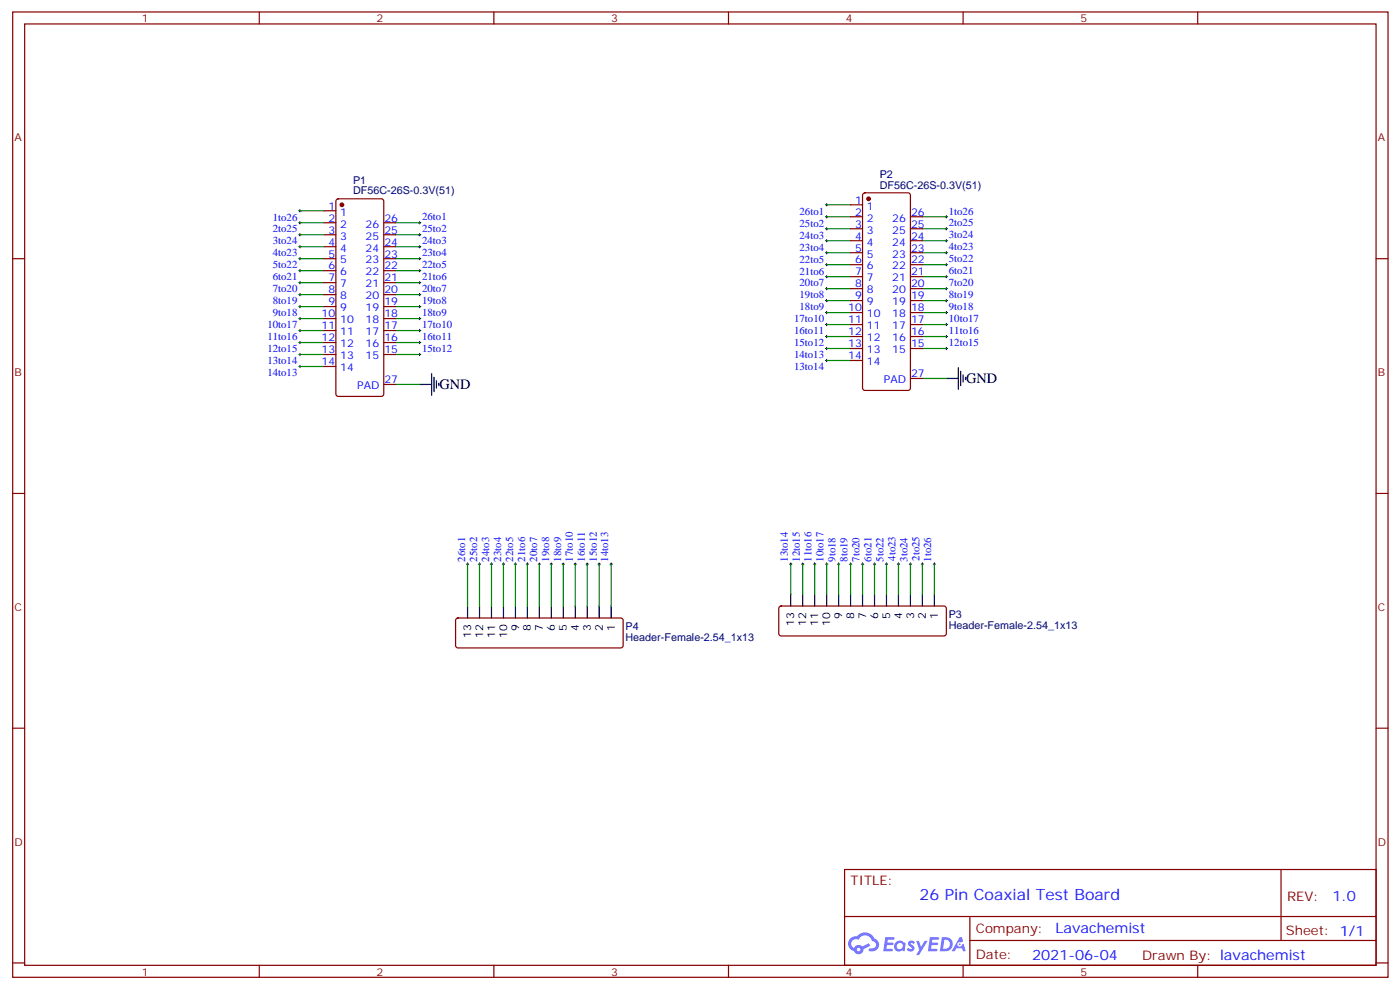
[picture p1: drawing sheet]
<svg xmlns="http://www.w3.org/2000/svg" width="413mm" height="292mm" viewBox="0 0 413 292" stroke-linecap="round" stroke-linejoin="round" font-family="sans-serif">
<g fill="none" stroke="#870000" stroke-width=".35">
<path d="M3.7 3.5h405.4v284.4h-405.4zM7.3 7.1h398.3v277.2h-398.3zM76.4 3.5v3.6M145.6 3.5v3.6M214.7 3.5v3.6M283.8 3.5v3.6M353 3.5v3.6M3.7 76.2h3.6M405.6 76.2h3.5M3.7 145.3h3.6M405.6 145.3h3.5M3.7 214.5h3.6"/>
<path d="M405.6 214.5h3.5M248.9 256.1h156.7v28.2h-156.7zM377.5 256.1l.1 20.9M249 270h156.4M285.8 277h119.6M285.8 270v14.1M3.7 283.6h3.6M76.4 284.3v3.6M145.6 284.3v3.6M214.7 284.3v3.6M283.8 284.3v3.6M353 284.3v3.6"/>
<path d="M405.6 283.6h3.5"/>
</g>
<g fill="#5487ff">
<path d="M267.9 277.3a1.22 1.22 0 0 1 1.7 .3l-.4 .5a.47 .47 0 0 0-.3-.4 .47 .47 0 0 0-.5 .2l.2 .3a1.14 1.14 0 0 1 .7 1.7 1.14 1.14 0 0 1-1.9 0l-.2-.2 .5-.5 .7 .4a.29 .29 0 0 0 .4-.3 .29 .29 0 0 0-.3-.3 1.04 1.04 0 0 1-.6-1.7z"/>
<path d="M260.9 276h2.4l.3 .2-.1 .5-1.9 .1-.1 .8h1.5l.4 .4-.4 .4h-1.6l-.2 1.1h1.8l.1 .3-.1 .3-2.7 .1z"/>
<path d="M274.1 276h2.3l.3 .2-.1 .5-1.8 .1-.1 .8h1.5l.3 .4-.4 .4h-1.5l-.2 1.1h1.7l.2 .3-.2 .3-2.6 .1z"/>
<path d="M282.8 276.1h.7l.3 1.2-.6 .3a.69 .69 0 0 0-1 .3 .69 .69 0 0 0 .5 1 .69 .69 0 0 0 .8-.7l.5-.2 .6 2.2h-.8l-.2-.9h-1.8l-.4 .9h-.9z"/>
<path d="M270 277.1h.8l.6 1.8 1.1-1.8h.9l-2.5 4.2h-.9l.9-1.5z"/>
<path d="M277.6 276.1l-.6 4.1h1.4a2.11 2.11 0 0 0 2.4-2.1 2.11 2.11 0 0 0-2.5-2zM278.3 276.8a1.39 1.39 0 0 1 1.7 1.4 1.39 1.39 0 0 1-1.8 1.3h-.3z"/>
<path d="M263.9 277.7a1.54 1.54 0 0 0-.1 2.1 1.54 1.54 0 0 0 2.2 .2l.6 .2 .3-2.3-.2-.2-.4-.1a1.49 1.49 0 0 0-2.4 .1zM264.2 278.7a.94 .94 0 0 1 1.8 0 .94 .94 0 0 1-1.8 0z"/>
<path d="M250.6 276.4a2.18 2.18 0 0 0 1.1 3.7 1.44 1.44 0 0 0 1.6 1 1.44 1.44 0 0 0 1.2-1.5l2-1-.4-.8-2 1a1.47 1.47 0 0 0-2.4 .4 1.39 1.39 0 0 1-.7-1.9 1.39 1.39 0 0 1 2-.5 2.12 2.12 0 0 1 2.2-1.3 2.12 2.12 0 0 1 1.9 1.7 1.14 1.14 0 0 1 1.1 1.4 1.14 1.14 0 0 1-1.7 .8 .43 .43 0 0 0-.5 .3 .43 .43 0 0 0 .4 .5 1.98 1.98 0 0 0 2.5-1.2 1.98 1.98 0 0 0-1.2-2.5 3.1 3.1 0 0 0-5.3-.7l-.8 .1zM252.5 279.7a.55 .55 0 0 1 1.1 0 .55 .55 0 0 1-1.1 0z"/>
<circle cx="282.8" cy="278.1" r=".26"/>
</g>
<g fill="none" stroke="#000" stroke-width=".29">
<path d="M243.6 60v.7M88.1 62.1h.7M88.1 65.6h.7M88.1 69.1h.7M88.1 72.7h.7M88.1 76.2h.7M88.1 79.7h.7M88.4 61.7v.7M88.4 65.3v.7M88.4 68.8v.7M88.4 72.3v.7M88.4 75.8v.8"/>
<path d="M88.4 79.4v.7M123.3 65.6h.7M123.3 69.1h.7M123.3 72.7h.7M123.3 76.2h.7M123.3 79.7h.7M123.7 65.3v.7M123.7 68.8v.7M123.7 72.3v.7M123.7 75.8v.8M123.7 79.4v.7M243.3 60.3h.7"/>
<path d="M243.3 63.9h.7M243.3 67.4h.7M243.3 70.9h.7M243.3 74.4h.7M243.3 78h.7M243.6 63.5v.7M243.6 67v.7M243.6 70.6v.7M243.6 74.1v.7M243.6 77.6v.7M278.6 63.9h.7M278.6 67.4h.7"/>
<path d="M278.6 70.9h.7M278.6 74.4h.7M278.6 78h.7M278.9 63.5v.7M278.9 67v.7M278.9 70.6v.7M278.9 74.1v.7M278.9 77.6v.7M88.1 83.3h.7M88.1 86.8h.7M88.1 90.3h.7M88.1 93.8h.7"/>
<path d="M88.1 97.4h.7M88.4 82.9v.7M88.4 86.4v.7M88.4 90v.7M88.4 93.5v.7M88.4 97v.7M123.3 83.3h.7M123.3 86.8h.7M123.3 90.3h.7M123.3 93.8h.7M123.3 97.4h.7M123.7 82.9v.7"/>
<path d="M123.7 86.4v.7M123.7 90v.7M123.7 93.5v.7M123.7 97v.7M243.3 81.5h.7M243.3 85h.7M243.3 88.5h.7M243.3 92.1h.7M243.3 95.6h.7M243.3 99.1h.7M243.6 81.1v.7M243.6 84.7v.7"/>
<path d="M243.6 88.2v.7M243.6 91.7v.7M243.6 95.2v.8M243.6 98.8v.7M278.6 81.5h.7M278.6 85h.7M278.6 88.5h.7M278.6 92.1h.7M278.6 95.6h.7M278.6 99.1h.7M278.9 81.1v.7M278.9 84.7v.7"/>
<path d="M278.9 88.2v.7M278.9 91.7v.7M278.9 95.2v.8M278.9 98.8v.7M88.1 100.9h.7M88.1 104.4h.7M88.1 107.9h.7M88.4 100.5v.7M88.4 104.1v.7M88.4 107.6v.7M123.3 100.9h.7M123.3 104.4h.7"/>
<path d="M123.7 100.5v.7M123.7 104.1v.7M243.3 102.7h.7M243.3 106.2h.7M243.6 102.3v.7M243.6 105.8v.7M278.6 102.7h.7M278.9 102.3v.7M137.4 166.2h.7M137.8 165.8v.7M141 166.2h.7M141.3 165.8v.7"/>
<path d="M144.5 166.2h.7M144.9 165.8v.7M148 166.2h.7M148.4 165.8v.7M151.6 166.2h.7M151.9 165.8v.7M155.1 166.2h.7M155.4 165.8v.7M158.6 166.2h.7M159 165.8v.7M162.1 166.2h.7M162.5 165.8v.7"/>
<path d="M165.7 166.2h.7M166 165.8v.7M169.2 166.2h.7M169.5 165.8v.7M172.7 166.2h.7M173.1 165.8v.7M176.2 166.2h.8M176.6 165.8v.7M179.8 166.2h.7M180.1 165.8v.7M232.7 166.2h.7M233 165.8v.7"/>
<path d="M236.2 166.2h.7M236.6 165.8v.7M239.7 166.2h.8M240.1 165.8v.7M243.3 166.2h.7M243.6 165.8v.7M246.8 166.2h.7M247.2 165.8v.7M250.3 166.2h.7M250.7 165.8v.7M253.9 166.2h.7M254.2 165.8v.7"/>
<path d="M257.4 166.2h.7M257.7 165.8v.7M260.9 166.2h.7M261.3 165.8v.7M264.4 166.2h.7M264.8 165.8v.7M268 166.2h.7M268.3 165.8v.7M271.5 166.2h.7M271.9 165.8v.7M275 166.2h.7M275.4 165.8v.7"/>
</g>
<g fill="none" stroke="#008700" stroke-width=".35">
<path d="M88.4 62.1h7.1M88.4 65.6h7.1M88.4 69.1h7.1M88.4 72.7h7.1M88.4 76.2h7.1M88.4 79.7h7.1M116.6 65.6h7.1M116.6 69.1h7.1M116.6 72.7h7.1M116.6 76.2h7.1M116.6 79.7h7.1M243.6 60.3h7.1"/>
<path d="M243.6 63.9h7.1M243.6 67.4h7.1M243.6 70.9h7.1M243.6 74.4h7.1M243.6 78h7.1M271.9 63.9h7M271.9 67.4h7M271.9 70.9h7M271.9 74.4h7M271.9 78h7M88.4 83.3h7.1M88.4 86.8h7.1"/>
<path d="M88.4 90.3h7.1M88.4 93.8h7.1M88.4 97.4h7.1M116.6 83.3h7.1M116.6 86.8h7.1M116.6 90.3h7.1M116.6 93.8h7.1M116.6 97.4h7.1M243.6 81.5h7.1M243.6 85h7.1M243.6 88.5h7.1M243.6 92.1h7.1"/>
<path d="M243.6 95.6h7.1M243.6 99.1h7.1M271.9 81.5h7M271.9 85h7M271.9 88.5h7M271.9 92.1h7M271.9 95.6h7M271.9 99.1h7M88.4 100.9h7.1M88.4 104.4h7.1M88.4 107.9h7.1M116.6 100.9h7.1"/>
<path d="M116.6 104.4h7.1M116.6 113.2h7.1M243.6 102.7h7.1M243.6 106.2h7.1M271.9 102.7h7M271.9 111.5h7M137.8 166.2v12.3M141.3 166.2v12.3M144.9 166.2v12.3M148.4 166.2v12.3M151.9 166.2v12.3M155.4 166.2v12.3"/>
<path d="M159 166.2v12.3M162.5 166.2v12.3M166 166.2v12.3M169.5 166.2v12.3M173.1 166.2v12.3M176.6 166.2v12.3M180.1 166.2v12.3M233 166.2v8.8M236.6 166.2v8.8M240.1 166.2v8.8M243.6 166.2v8.8M247.2 166.2v8.8"/>
<path d="M250.7 166.2v8.8M254.2 166.2v8.8M257.7 166.2v8.8M261.3 166.2v8.8M264.8 166.2v8.8M268.3 166.2v8.8M271.9 166.2v8.8M275.4 166.2v8.8"/>
</g>
<g fill="none" stroke="#000" stroke-width=".35">
<path d="M123.7 113.2h3.5M127.2 110.1v6.3M127.9 111.1v4.3M128.6 112.2v2.1M129.3 112.9v.7M278.9 111.5h3.5M282.4 108.3v6.4M283.1 109.4v4.2M283.8 110.4v2.1M284.6 111.1v.7M137.8 178.5v3.5M141.3 178.5v3.5"/>
<path d="M144.9 178.5v3.5M148.4 178.5v3.5M151.9 178.5v3.5M155.4 178.5v3.5M159 178.5v3.5M162.5 178.5v3.5M166 178.5v3.5M169.5 178.5v3.5M173.1 178.5v3.5M176.6 178.5v3.5M180.1 178.5v3.5M233 175v3.5"/>
<path d="M236.6 175v3.5M240.1 175v3.5M243.6 175v3.5M247.2 175v3.5M250.7 175v3.5M254.2 175v3.5M257.7 175v3.5M261.3 175v3.5M264.8 175v3.5M268.3 175v3.5M271.9 175v3.5M275.4 175v3.5"/>
</g>
<g fill="none" stroke="#870000" stroke-width=".35">
<path d="M99.2 58.8l.5-.2h12.7l.6 .4 .1 57.1-.5 .6-12.9 .1-.7-.5v-57zM254.4 57l.5-.2h12.7l.7 .4v57.1l-.4 .7h-13l-.6-.5-.1-57zM95.5 65.6h3.5M95.5 69.1h3.5M95.5 72.7h3.5M95.5 76.2h3.5M95.5 79.7h3.5M95.5 62.1h3.5M113.1 65.6h3.5M113.1 69.1h3.5M113.1 72.7h3.5M113.1 76.2h3.5"/>
<path d="M113.1 79.7h3.5M250.7 63.9h3.5M250.7 67.4h3.5M250.7 70.9h3.5M250.7 74.4h3.5M250.7 78h3.5M250.7 60.3h3.5M268.3 63.9h3.6M268.3 67.4h3.6M268.3 70.9h3.6M268.3 74.4h3.6M268.3 78h3.6"/>
<path d="M95.5 83.3h3.5M95.5 86.8h3.5M95.5 90.3h3.5M95.5 93.8h3.5M95.5 97.4h3.5M113.1 83.3h3.5M113.1 86.8h3.5M113.1 90.3h3.5M113.1 93.8h3.5M113.1 97.4h3.5M250.7 81.5h3.5M250.7 85h3.5"/>
<path d="M250.7 88.5h3.5M250.7 92.1h3.5M250.7 95.6h3.5M250.7 99.1h3.5M268.3 81.5h3.6M268.3 85h3.6M268.3 88.5h3.6M268.3 92.1h3.6M268.3 95.6h3.6M268.3 99.1h3.6M95.5 100.9h3.5M95.5 104.4h3.5"/>
<path d="M95.5 107.9h3.5M113.1 100.9h3.5M113.1 104.4h3.5M113.1 113.2h3.5M250.7 102.7h3.5M250.7 106.2h3.5M268.3 102.7h3.6M268.3 111.5h3.6M229.8 178.7l.4-.2h48l.5 .2 .2 .5v7.4l-.2 .5-.5 .2h-48l-.5-.2-.2-.5v-7.4zM134.5 182.2l.5-.2h48l.4 .2 .3 .5v7.4l-.3 .5-.4 .3h-48l-.5-.3-.2-.5v-7.4z"/>
</g>
<g fill="#870000" stroke="#870000" stroke-width=".35">
<circle cx="100.8" cy="60.3" r=".53"/>
<circle cx="256" cy="58.6" r=".53"/>
</g>
<text font-size="4.6" fill="#00f" x="271" y="265.1">26 Pin Coaxial Test Board</text>
<g font-size="4.2">
<text x="284.7" y="112.9">GND</text>
<text x="129.5" y="114.6">GND</text>
</g>
<g font-size="4.2" fill="#00f">
<text x="392.7" y="265.4">1.0</text>
<text x="311.1" y="274.9">Lavachemist</text>
<text x="304.2" y="282.7">2021-06-04</text>
</g>
<g font-size="3.9" fill="#800">
<text x="250.7" y="260.7">TITLE:</text>
<text x="379.3" y="265.4">REV:</text>
<text x="287.6" y="274.9">Company:</text>
<text x="379" y="275.5">Sheet: 1/1</text>
<text x="287.6" y="282.6">Date:</text>
<text x="336.6" y="282.7">Drawn By: lavachemist</text>
</g>
<g font-size="3.2" fill="#800">
<text x="41.8" y="6.5">1</text>
<text x="111" y="6.5">2</text>
<text x="180.1" y="6.5">3</text>
<text x="249.3" y="6.5">4</text>
<text x="318.4" y="6.5">5</text>
<text x="4.3" y="41.6">A</text>
<text x="406.1" y="41.6">A</text>
<text x="4.3" y="110.8">B</text>
<text x="406.1" y="110.8">B</text>
<text x="4.3" y="179.9">C</text>
<text x="406.1" y="179.9">C</text>
<text x="4.3" y="249.1">D</text>
<text x="406.1" y="249.1">D</text>
<text x="41.8" y="287.3">1</text>
<text x="111" y="287.3">2</text>
<text x="180.1" y="287.3">3</text>
<text x="249.3" y="287.3">4</text>
<text x="318.4" y="287.3">5</text>
</g>
<g font-size="3.2" fill="#000080">
<text x="259.3" y="52.5">P2</text>
<text x="104" y="57.3">DF56C-26S-0.3V(51)</text>
<text x="104" y="54.3">P1</text>
<text x="259.3" y="55.5">DF56C-26S-0.3V(51)</text>
<text x="184.4" y="185.5">P4</text>
<text x="279.6" y="185.1">Header-Female-2.54_1x13</text>
<text x="279.6" y="181.9">P3</text>
<text x="184.4" y="188.7">Header-Female-2.54_1x13</text>
</g>
<g font-size="3.2" fill="#00f">
<text x="252" y="60">1</text>
<text x="80.4" y="64.9">1to26</text>
<text x="96.8" y="65.3">2</text>
<text x="96.8" y="61.7">1</text>
<text x="100.3" y="63.5">1</text>
<text x="113.3" y="65.3">26</text>
<text x="124.4" y="64.9">26to1</text>
<text x="235.6" y="63.2">26to1</text>
<text x="252" y="63.5">2</text>
<text x="255.5" y="65.3">2</text>
<text x="255.5" y="61.7">1</text>
<text x="263" y="65.3">26</text>
<text x="268.5" y="63.5">26</text>
<text x="279.7" y="63.2">1to26</text>
<text x="80.4" y="68.5">2to25</text>
<text x="96.8" y="68.8">3</text>
<text x="100.3" y="70.6">3</text>
<text x="100.3" y="67">2</text>
<text x="107.8" y="67">26</text>
<text x="107.8" y="70.6">25</text>
<text x="113.3" y="68.8">25</text>
<text x="124.4" y="68.5">25to2</text>
<text x="235.6" y="66.7">25to2</text>
<text x="235.6" y="70.3">24to3</text>
<text x="252" y="70.6">4</text>
<text x="252" y="67">3</text>
<text x="255.5" y="68.8">3</text>
<text x="263" y="68.8">25</text>
<text x="268.5" y="67">25</text>
<text x="268.5" y="70.6">24</text>
<text x="279.7" y="70.2">3to24</text>
<text x="279.7" y="66.7">2to25</text>
<text x="80.4" y="72">3to24</text>
<text x="80.4" y="75.5">4to23</text>
<text x="96.8" y="75.8">5</text>
<text x="96.8" y="72.3">4</text>
<text x="100.3" y="77.6">5</text>
<text x="100.3" y="74.1">4</text>
<text x="107.8" y="74.1">24</text>
<text x="107.8" y="77.6">23</text>
<text x="113.3" y="72.3">24</text>
<text x="113.3" y="75.8">23</text>
<text x="124.4" y="75.5">23to4</text>
<text x="124.4" y="72">24to3</text>
<text x="235.6" y="73.8">23to4</text>
<text x="235.6" y="77.3">22to5</text>
<text x="252" y="77.6">6</text>
<text x="252" y="74.1">5</text>
<text x="255.5" y="75.8">5</text>
<text x="255.5" y="72.3">4</text>
<text x="263" y="72.3">24</text>
<text x="263" y="75.8">23</text>
<text x="268.5" y="74.1">23</text>
<text x="268.5" y="77.6">22</text>
<text x="279.7" y="77.3">5to22</text>
<text x="279.7" y="73.8">4to23</text>
<text x="80.4" y="79.1">5to22</text>
<text x="80.4" y="82.6">6to21</text>
<text x="96.8" y="82.9">7</text>
<text x="96.8" y="79.4">6</text>
<text x="100.3" y="81.1">6</text>
<text x="107.8" y="81.1">22</text>
<text x="113.3" y="79.4">22</text>
<text x="113.3" y="82.9">21</text>
<text x="124.4" y="82.6">21to6</text>
<text x="124.4" y="79.1">22to5</text>
<text x="235.6" y="80.9">21to6</text>
<text x="252" y="81.1">7</text>
<text x="255.5" y="82.9">7</text>
<text x="255.5" y="79.4">6</text>
<text x="263" y="79.4">22</text>
<text x="263" y="82.9">21</text>
<text x="268.5" y="81.1">21</text>
<text x="279.7" y="80.8">6to21</text>
<text x="80.4" y="86.1">7to20</text>
<text x="80.4" y="89.6">8to19</text>
<text x="96.8" y="90">9</text>
<text x="96.8" y="86.4">8</text>
<text x="100.3" y="88.2">8</text>
<text x="100.3" y="84.7">7</text>
<text x="107.8" y="84.7">21</text>
<text x="107.8" y="88.2">20</text>
<text x="113.3" y="86.4">20</text>
<text x="113.3" y="90">19</text>
<text x="124.4" y="89.6">19to8</text>
<text x="124.4" y="86.1">20to7</text>
<text x="235.6" y="84.4">20to7</text>
<text x="235.6" y="87.9">19to8</text>
<text x="252" y="88.2">9</text>
<text x="252" y="84.7">8</text>
<text x="255.5" y="90">9</text>
<text x="255.5" y="86.4">8</text>
<text x="263" y="86.4">20</text>
<text x="263" y="90">19</text>
<text x="268.5" y="84.7">20</text>
<text x="268.5" y="88.2">19</text>
<text x="279.7" y="87.9">8to19</text>
<text x="279.7" y="84.3">7to20</text>
<text x="80.4" y="93.2">9to18</text>
<text x="94.8" y="93.5">10</text>
<text x="100.3" y="95.2">10</text>
<text x="100.3" y="91.7">9</text>
<text x="107.8" y="91.7">19</text>
<text x="107.8" y="95.2">18</text>
<text x="113.3" y="93.5">18</text>
<text x="124.4" y="93.2">18to9</text>
<text x="234.1" y="95">17to10</text>
<text x="235.6" y="91.4">18to9</text>
<text x="250" y="95.2">11</text>
<text x="250" y="91.7">10</text>
<text x="255.5" y="93.5">10</text>
<text x="263" y="93.5">18</text>
<text x="268.5" y="91.7">18</text>
<text x="268.5" y="95.2">17</text>
<text x="279.7" y="91.4">9to18</text>
<text x="279.7" y="94.9">10to17</text>
<text x="78.8" y="96.7">10to17</text>
<text x="78.8" y="100.2">11to16</text>
<text x="94.8" y="100.5">12</text>
<text x="94.8" y="97">11</text>
<text x="100.3" y="98.8">11</text>
<text x="107.8" y="98.8">17</text>
<text x="113.3" y="97">17</text>
<text x="113.3" y="100.5">16</text>
<text x="124.4" y="100.2">16to11</text>
<text x="124.4" y="96.7">17to10</text>
<text x="234.1" y="98.5">16to11</text>
<text x="250" y="98.8">12</text>
<text x="255.5" y="100.5">12</text>
<text x="255.5" y="97">11</text>
<text x="263" y="97">17</text>
<text x="263" y="100.5">16</text>
<text x="268.5" y="98.8">16</text>
<text x="279.7" y="102">12to15</text>
<text x="279.7" y="98.5">11to16</text>
<text x="78.8" y="103.8">12to15</text>
<text x="78.8" y="107.3">13to14</text>
<text x="94.8" y="107.6">14</text>
<text x="94.8" y="104.1">13</text>
<text x="100.3" y="105.8">13</text>
<text x="100.3" y="102.3">12</text>
<text x="107.8" y="102.3">16</text>
<text x="107.8" y="105.8">15</text>
<text x="113.3" y="104.1">15</text>
<text x="124.4" y="103.8">15to12</text>
<text x="234.1" y="105.5">14to13</text>
<text x="234.1" y="102">15to12</text>
<text x="250" y="105.8">14</text>
<text x="250" y="102.3">13</text>
<text x="255.5" y="107.6">14</text>
<text x="255.5" y="104.1">13</text>
<text x="263" y="104.1">15</text>
<text x="268.5" y="102.3">15</text>
<text x="78.8" y="110.8">14to13</text>
<text x="100.3" y="109.4">14</text>
<text x="113.3" y="112.9">27</text>
<text x="234.1" y="109">13to14</text>
<text x="260.5" y="112.9">PAD</text>
<text x="268.5" y="111.1">27</text>
<text x="105.3" y="114.7">PAD</text>
<text x="137.1" y="165.4" transform="rotate(-90 137.1 165.4)">26to1</text>
<text x="140.6" y="165.4" transform="rotate(-90 140.6 165.4)">25to2</text>
<text x="144.2" y="165.4" transform="rotate(-90 144.2 165.4)">24to3</text>
<text x="147.7" y="165.4" transform="rotate(-90 147.7 165.4)">23to4</text>
<text x="151.2" y="165.4" transform="rotate(-90 151.2 165.4)">22to5</text>
<text x="154.8" y="165.4" transform="rotate(-90 154.8 165.4)">21to6</text>
<text x="158.3" y="165.4" transform="rotate(-90 158.3 165.4)">20to7</text>
<text x="161.8" y="165.4" transform="rotate(-90 161.8 165.4)">19to8</text>
<text x="165.3" y="165.4" transform="rotate(-90 165.3 165.4)">18to9</text>
<text x="168.9" y="165.4" transform="rotate(-90 168.9 165.4)">17to10</text>
<text x="172.4" y="165.4" transform="rotate(-90 172.4 165.4)">16to11</text>
<text x="175.9" y="165.4" transform="rotate(-90 175.9 165.4)">15to12</text>
<text x="179.2" y="165.5" transform="rotate(-90 179.2 165.5)">14to13</text>
<text x="232.2" y="165.5" transform="rotate(-90 232.2 165.5)">13to14</text>
<text x="235.7" y="165.5" transform="rotate(-90 235.7 165.5)">12to15</text>
<text x="239.2" y="165.5" transform="rotate(-90 239.2 165.5)">11to16</text>
<text x="242.7" y="165.5" transform="rotate(-90 242.7 165.5)">10to17</text>
<text x="246.3" y="165.4" transform="rotate(-90 246.3 165.4)">9to18</text>
<text x="249.8" y="165.4" transform="rotate(-90 249.8 165.4)">8to19</text>
<text x="253.3" y="165.4" transform="rotate(-90 253.3 165.4)">7to20</text>
<text x="256.8" y="165.4" transform="rotate(-90 256.8 165.4)">6to21</text>
<text x="260.4" y="165.4" transform="rotate(-90 260.4 165.4)">5to22</text>
<text x="263.9" y="165.2" transform="rotate(-90 263.9 165.2)">4to23</text>
<text x="267.4" y="165.4" transform="rotate(-90 267.4 165.4)">3to24</text>
<text x="271" y="165.2" transform="rotate(-90 271 165.2)">2to25</text>
<text x="274.5" y="165.4" transform="rotate(-90 274.5 165.4)">1to26</text>
</g>
<g font-size="3.2">
<text x="153" y="185.8" transform="rotate(-90 153 185.8)">9</text>
<text x="156.5" y="185.8" transform="rotate(-90 156.5 185.8)">8</text>
<text x="160" y="185.8" transform="rotate(-90 160 185.8)">7</text>
<text x="163.5" y="185.8" transform="rotate(-90 163.5 185.8)">6</text>
<text x="167.1" y="185.8" transform="rotate(-90 167.1 185.8)">5</text>
<text x="170.6" y="185.8" transform="rotate(-90 170.6 185.8)">4</text>
<text x="174.1" y="185.8" transform="rotate(-90 174.1 185.8)">3</text>
<text x="177.7" y="185.8" transform="rotate(-90 177.7 185.8)">2</text>
<text x="181.2" y="185.8" transform="rotate(-90 181.2 185.8)">1</text>
<text x="234.1" y="184.3" transform="rotate(-90 234.1 184.3)">13</text>
<text x="237.6" y="184.3" transform="rotate(-90 237.6 184.3)">12</text>
<text x="241.2" y="184.3" transform="rotate(-90 241.2 184.3)">11</text>
<text x="244.7" y="184.3" transform="rotate(-90 244.7 184.3)">10</text>
<text x="248.2" y="182.3" transform="rotate(-90 248.2 182.3)">9</text>
<text x="251.7" y="182.3" transform="rotate(-90 251.7 182.3)">8</text>
<text x="255.3" y="182.3" transform="rotate(-90 255.3 182.3)">7</text>
<text x="258.8" y="182.3" transform="rotate(-90 258.8 182.3)">6</text>
<text x="262.3" y="182.3" transform="rotate(-90 262.3 182.3)">5</text>
<text x="265.9" y="182.3" transform="rotate(-90 265.9 182.3)">4</text>
<text x="269.4" y="182.3" transform="rotate(-90 269.4 182.3)">3</text>
<text x="272.9" y="182.3" transform="rotate(-90 272.9 182.3)">2</text>
<text x="276.4" y="182.3" transform="rotate(-90 276.4 182.3)">1</text>
<text x="138.9" y="187.8" transform="rotate(-90 138.9 187.8)">13</text>
<text x="142.4" y="187.8" transform="rotate(-90 142.4 187.8)">12</text>
<text x="145.9" y="187.8" transform="rotate(-90 145.9 187.8)">11</text>
<text x="149.4" y="187.8" transform="rotate(-90 149.4 187.8)">10</text>
</g>
</svg>
